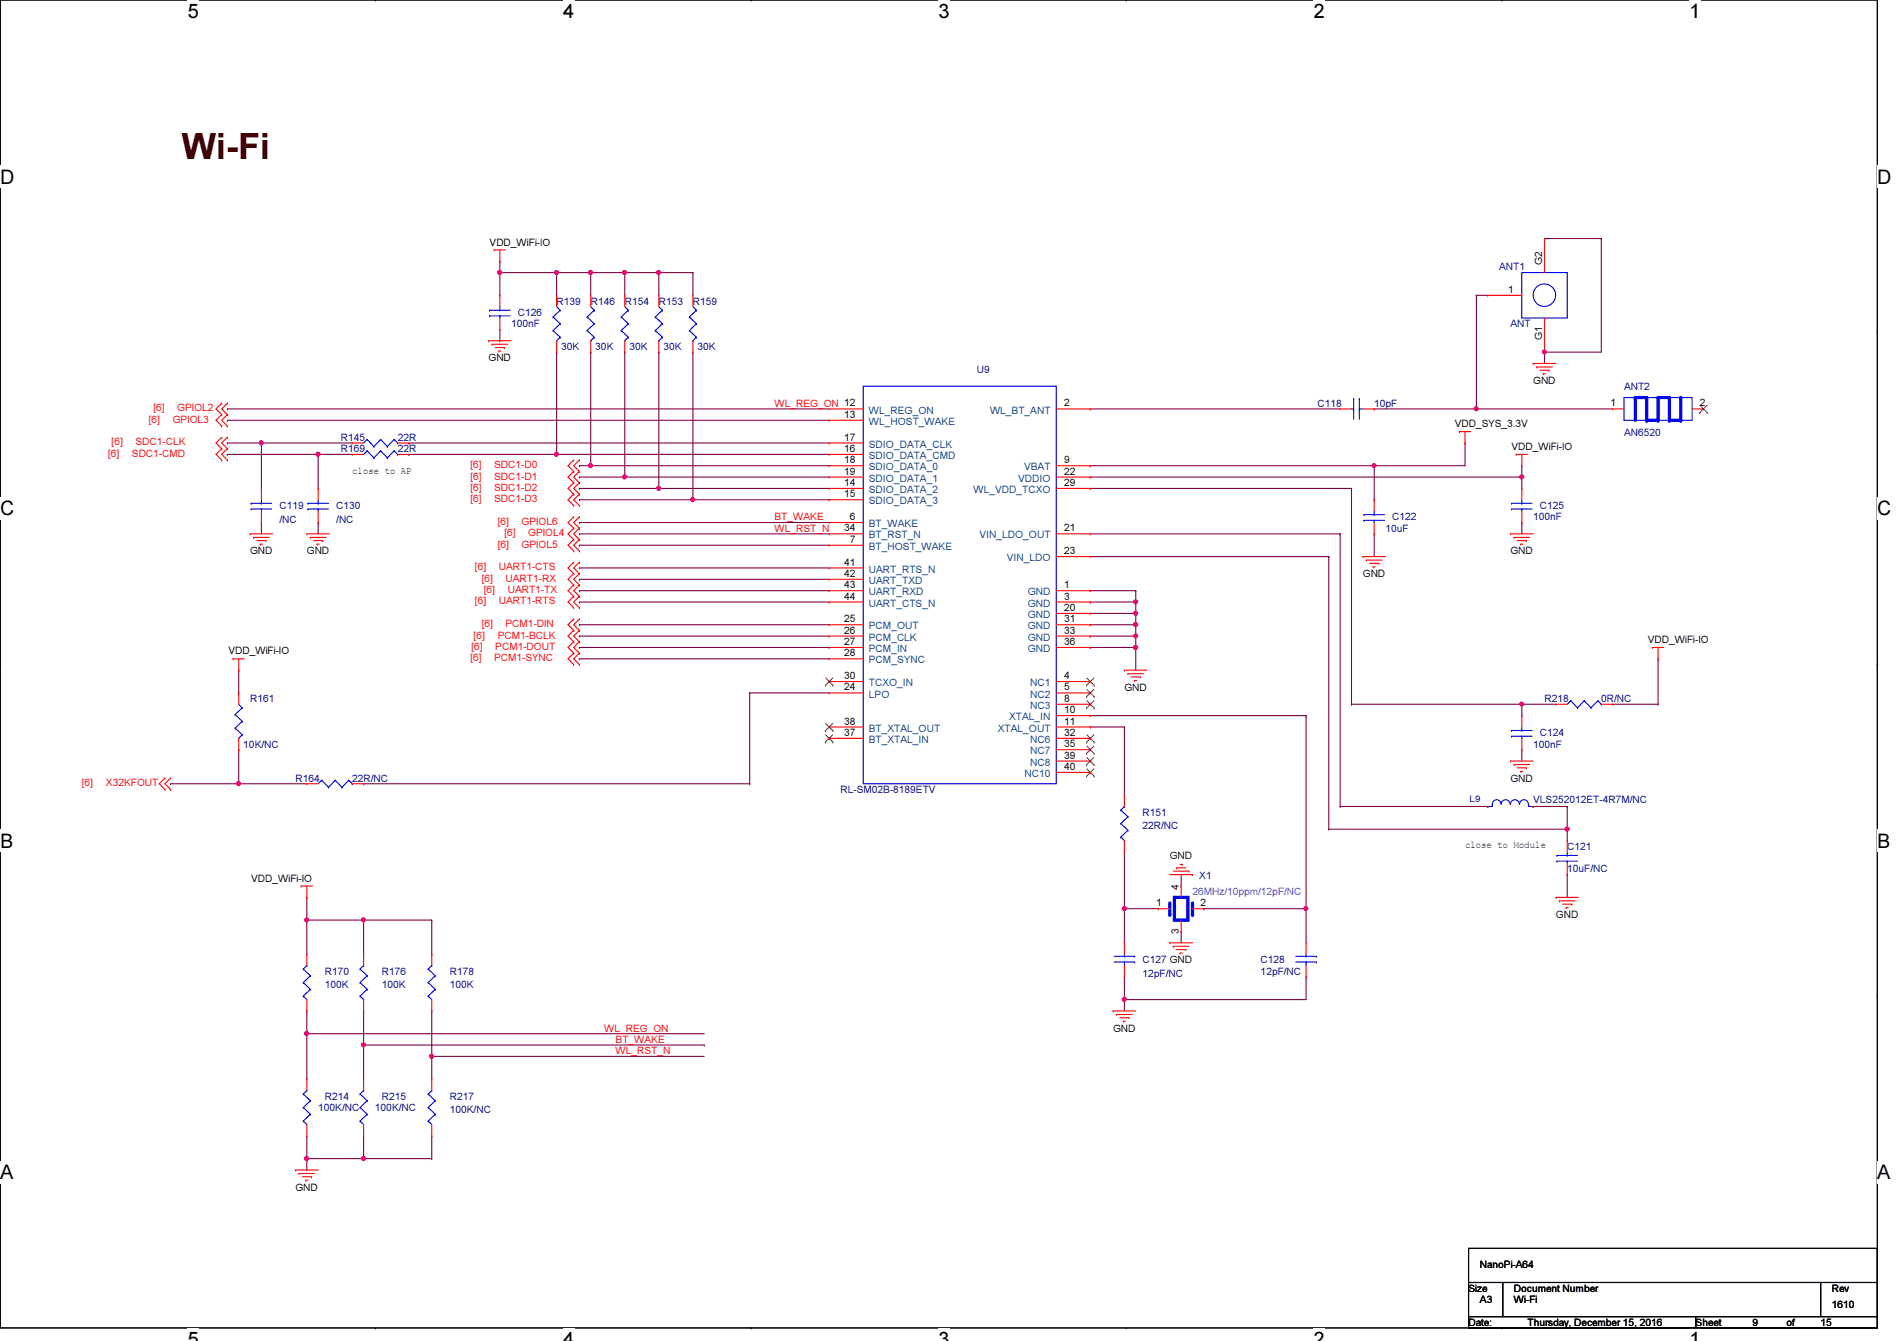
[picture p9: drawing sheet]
<svg xmlns="http://www.w3.org/2000/svg" width="297mm" height="210mm" viewBox="0 0 297 210" stroke-linecap="round" stroke-linejoin="round" font-family="sans-serif">
<path d="M0 0h294v207.9h-294z" fill="none" stroke="#000" stroke-width=".17"/>
<g fill="#fff">
<path d="M29.4 0h1.8v3.5h-1.8z"/>
<path d="M29.4 207.9h1.8v2h-1.8z"/>
</g>
<path d="M58.8 0h.1M58.8 207.9h.1" fill="none" stroke="#000" stroke-width=".17"/>
<g fill="#fff">
<path d="M88.2 0h1.7v3.5h-1.7z"/>
<path d="M88.2 207.9h1.7v2h-1.7z"/>
</g>
<path d="M117.6 0h.1M117.6 207.9h.1" fill="none" stroke="#000" stroke-width=".17"/>
<g fill="#fff">
<path d="M147 0h1.7v3.5h-1.7z"/>
<path d="M147 207.9h1.7v2h-1.7z"/>
</g>
<path d="M176.4 0h.1M176.4 207.9h.1" fill="none" stroke="#000" stroke-width=".17"/>
<g fill="#fff">
<path d="M205.7 0h1.8v3.5h-1.8z"/>
<path d="M205.7 207.9h1.8v2h-1.8z"/>
</g>
<path d="M235.2 0h.1M235.2 207.9h.1" fill="none" stroke="#000" stroke-width=".17"/>
<g fill="#fff">
<path d="M264.5 0h1.8v3.5h-1.8z"/>
<path d="M264.5 207.9h1.8v2h-1.8z"/>
<path d="M0 26h2.3v3.4h-2.3z"/>
<path d="M294 26h2.2v3.4h-2.2z"/>
<path d="M0 77.9h2.3v3.5h-2.3z"/>
<path d="M294 77.9h2.2v3.5h-2.2z"/>
</g>
<path d="M0 51.9h.1M294 51.9h.1" fill="none" stroke="#000" stroke-width=".17"/>
<g fill="#fff">
<path d="M0 129.9h2.1v3.4h-2.1z"/>
<path d="M294 129.9h2v3.4h-2z"/>
</g>
<path d="M0 103.9h.1M294 103.9h.1" fill="none" stroke="#000" stroke-width=".17"/>
<path d="M0 103.9h.1M294 103.9h.1" fill="none" stroke="#000" stroke-width=".16"/>
<g fill="#fff">
<path d="M0 181.8h2.1v3.5h-2.1z"/>
<path d="M294 181.8h2v3.5h-2z"/>
</g>
<path d="M0 155.9h.1M294 155.9h.1" fill="none" stroke="#000" stroke-width=".17"/>
<path d="M35.6 69.3h.1M35.6 69.3h5.3" fill="none" stroke="#800040" stroke-width=".17"/>
<circle cx="40.9" cy="69.3" r=".32" fill="#f0f"/>
<circle cx="40.9" cy="69.3" r=".32" fill="none" stroke="#f0f" stroke-width=".17"/>
<path d="M35.6 71.1h.1M35.6 71.1h14.2M40.9 69.3h.1M40.9 69.3h14.3" fill="none" stroke="#800040" stroke-width=".17"/>
<circle cx="49.8" cy="71.1" r=".32" fill="#f0f"/>
<circle cx="49.8" cy="71.1" r=".32" fill="none" stroke="#f0f" stroke-width=".17"/>
<path d="M231.2 46.2h.1M231.2 46.2v17.8M49.8 71.1h.1M49.8 71.1h5.4M170.7 64h.1M170.7 64h39.1M231.2 64h.1M231.2 64h21.3" fill="none" stroke="#800040" stroke-width=".17"/>
<circle cx="231.2" cy="64" r=".32" fill="#f0f"/>
<circle cx="231.2" cy="64" r=".32" fill="none" stroke="#f0f" stroke-width=".17"/>
<path d="M231.2 46.2h.1M231.2 46.2h1.8M241.8 55.1h.1M241.8 55.1v1.8" fill="none" stroke="#800040" stroke-width=".17"/>
<circle cx="241.8" cy="55.1" r=".32" fill="#f0f"/>
<circle cx="241.8" cy="55.1" r=".32" fill="none" stroke="#f0f" stroke-width=".17"/>
<g fill="none" stroke="#800040" stroke-width=".17">
<path d="M241.8 37.3h.1M241.8 37.3h8.9M250.7 37.3h.1M250.7 37.3v17.8h-8.9M97.8 42.7h.1M97.8 42.7h5.4M241.8 55.1h.1M90.7 76.5h.1M90.7 76.5h12.5M177.8 99.6h.1M177.8 99.6v1.7M170.7 113.8h.1"/>
<path d="M170.7 112h.1M170.7 113.8h5.4M170.7 112h33.8M176.1 113.8h.1M176.1 113.8v10.7M176.1 142.2h.1M176.1 142.2v5.4M204.5 142.2h.1M204.5 142.2v5.4"/>
</g>
<circle cx="103.1" cy="42.6" r=".32" fill="#f0f"/>
<circle cx="103.1" cy="42.6" r=".32" fill="none" stroke="#f0f" stroke-width=".17"/>
<circle cx="97.8" cy="42.6" r=".32" fill="#f0f"/>
<circle cx="97.8" cy="42.6" r=".32" fill="none" stroke="#f0f" stroke-width=".17"/>
<g fill="none" stroke="#800040" stroke-width=".17">
<path d="M35.6 65.8h.1M35.6 65.8h94.2M90.7 81.8h.1M90.7 92.5h.1M90.7 90.7h.1M90.7 94.2h.1M90.7 88.9h.1M90.7 81.8h39.1M90.7 92.5h39.1M90.7 90.7h39.1M90.7 94.2h39.1M90.7 88.9h39.1"/>
<path d="M176.1 142.2h.1M176.1 152.9h.1M176.1 156.5h.1M176.1 142.2h5.3M176.1 152.9v5.3M185 145.8h.1M185 145.8v1.8M204.5 152.9h.1M204.5 152.9v3.6h-28.4"/>
</g>
<circle cx="176" cy="156.4" r=".32" fill="#f0f"/>
<circle cx="176" cy="156.4" r=".32" fill="none" stroke="#f0f" stroke-width=".17"/>
<path d="M215.2 72.9h.1M215.2 72.9h14.2M177.8 94.2h.1M177.8 94.2v1.8M215.2 83.6h.1M215.2 83.6v3.5M238.3 81.8h.1M238.3 81.8v1.8" fill="none" stroke="#800040" stroke-width=".17"/>
<circle cx="177.8" cy="96" r=".32" fill="#f0f"/>
<circle cx="177.8" cy="96" r=".32" fill="none" stroke="#f0f" stroke-width=".17"/>
<circle cx="177.8" cy="94.2" r=".32" fill="#f0f"/>
<circle cx="177.8" cy="94.2" r=".32" fill="none" stroke="#f0f" stroke-width=".17"/>
<path d="M170.7 94.2h.1M170.7 92.5h.1M170.7 92.5h7.1M177.8 92.5h.1M177.8 92.5v1.7h-7.1M170.7 101.3h.1M170.7 101.3h7.1M177.8 101.3h.1M177.8 101.3v3.6" fill="none" stroke="#800040" stroke-width=".17"/>
<circle cx="177.8" cy="101.3" r=".32" fill="#f0f"/>
<circle cx="177.8" cy="101.3" r=".32" fill="none" stroke="#f0f" stroke-width=".17"/>
<path d="M170.7 99.6h.1M177.8 97.8h.1M177.8 97.8v1.8h-7.1" fill="none" stroke="#800040" stroke-width=".17"/>
<circle cx="177.8" cy="99.5" r=".32" fill="#f0f"/>
<circle cx="177.8" cy="99.5" r=".32" fill="none" stroke="#f0f" stroke-width=".17"/>
<circle cx="177.8" cy="97.8" r=".32" fill="#f0f"/>
<circle cx="177.8" cy="97.8" r=".32" fill="none" stroke="#f0f" stroke-width=".17"/>
<g fill="none" stroke="#800040" stroke-width=".17">
<path d="M40.9 69.3h.1M40.9 69.3v7.2M64 69.3h.1M64 71.1h.1M64 71.1h65.8M64 69.3h65.8M87.2 71.1h.1M92.5 72.9h.1M92.5 72.9h37.3M97.8 74.7h.1M97.8 74.7h32M103.2 76.5h.1"/>
<path d="M103.2 76.5h26.6M108.5 78.2h.1M108.5 78.2h21.3M40.9 81.8h.1M40.9 81.8v1.8M170.7 97.8h.1M170.7 96h.1M170.7 96h7.1M177.8 96h.1M177.8 96v1.8h-7.1"/>
</g>
<circle cx="87.1" cy="71.1" r=".32" fill="#f0f"/>
<circle cx="87.1" cy="71.1" r=".32" fill="none" stroke="#f0f" stroke-width=".17"/>
<path d="M87.2 55.1h.1M87.2 55.1v16M108.5 55.1h.1M108.5 55.1v23.1" fill="none" stroke="#800040" stroke-width=".17"/>
<circle cx="108.5" cy="78.2" r=".32" fill="#f0f"/>
<circle cx="108.5" cy="78.2" r=".32" fill="none" stroke="#f0f" stroke-width=".17"/>
<path d="M103.2 55.1h.1M103.2 55.1v21.4" fill="none" stroke="#800040" stroke-width=".17"/>
<circle cx="103.1" cy="76.4" r=".32" fill="#f0f"/>
<circle cx="103.1" cy="76.4" r=".32" fill="none" stroke="#f0f" stroke-width=".17"/>
<path d="M97.8 55.1h.1M97.8 55.1v19.6h-7.1M90.7 74.7h.1" fill="none" stroke="#800040" stroke-width=".17"/>
<circle cx="97.8" cy="74.6" r=".32" fill="#f0f"/>
<circle cx="97.8" cy="74.6" r=".32" fill="none" stroke="#f0f" stroke-width=".17"/>
<path d="M92.5 55.1h.1M92.5 55.1v17.8h-1.8M90.7 72.9h.1" fill="none" stroke="#800040" stroke-width=".17"/>
<circle cx="92.5" cy="72.9" r=".32" fill="#f0f"/>
<circle cx="92.5" cy="72.9" r=".32" fill="none" stroke="#f0f" stroke-width=".17"/>
<path d="M87.2 42.7h.1M87.2 42.7v3.5M97.8 42.7h.1M97.8 42.7v3.5M103.2 42.7h.1M103.2 42.7h5.3M103.2 42.7v3.5" fill="none" stroke="#800040" stroke-width=".17"/>
<circle cx="87.1" cy="42.6" r=".32" fill="#f0f"/>
<circle cx="87.1" cy="42.6" r=".32" fill="none" stroke="#f0f" stroke-width=".17"/>
<path d="M92.5 42.7h.1M92.5 42.7h5.3M108.5 42.7h.1M108.5 42.7v3.5M90.7 78.2h.1M90.7 78.2h17.8" fill="none" stroke="#800040" stroke-width=".17"/>
<circle cx="92.5" cy="42.6" r=".32" fill="#f0f"/>
<circle cx="92.5" cy="42.6" r=".32" fill="none" stroke="#f0f" stroke-width=".17"/>
<path d="M92.5 42.7h.1M92.5 42.7v3.5M49.8 71.1h.1M49.8 71.1v5.4M215.2 64h.1M215.2 64h16M49.8 81.8h.1M49.8 81.8v1.8M204.5 112h.1M204.5 112v30.2M56.9 122.7h.1M56.9 122.7h60.5" fill="none" stroke="#800040" stroke-width=".17"/>
<circle cx="204.5" cy="142.2" r=".32" fill="#f0f"/>
<circle cx="204.5" cy="142.2" r=".32" fill="none" stroke="#f0f" stroke-width=".17"/>
<path d="M176.1 133.3h.1M176.1 133.3v8.9" fill="none" stroke="#800040" stroke-width=".17"/>
<circle cx="176" cy="142.2" r=".32" fill="#f0f"/>
<circle cx="176" cy="142.2" r=".32" fill="none" stroke="#f0f" stroke-width=".17"/>
<path d="M170.7 74.7h.1M170.7 74.7h67.6M229.4 69.3h.1M229.4 69.3v3.6M238.3 74.7h.1M238.3 74.7v1.8M185 138.7h.1M185 136.9v1.8" fill="none" stroke="#800040" stroke-width=".17"/>
<circle cx="238.3" cy="74.6" r=".32" fill="#f0f"/>
<circle cx="238.3" cy="74.6" r=".32" fill="none" stroke="#f0f" stroke-width=".17"/>
<path d="M35.6 64h.1M35.6 64h94.2M238.3 72.9h.1M238.3 72.9v1.8M48 144h.1M48 144v5.4" fill="none" stroke="#800040" stroke-width=".17"/>
<circle cx="48" cy="144" r=".32" fill="#f0f"/>
<circle cx="48" cy="144" r=".32" fill="none" stroke="#f0f" stroke-width=".17"/>
<g fill="none" stroke="#800040" stroke-width=".17">
<path d="M90.7 83.6h.1M90.7 97.8h.1M90.7 99.6h.1M90.7 83.6h39.1M90.7 97.8h39.1M90.7 99.6h39.1M37.4 104.9h.1M37.4 104.9v3.6M90.7 101.3h.1M90.7 103.1h.1M90.7 101.3h39.1M90.7 103.1h39.1"/>
<path d="M26.7 122.7h.1M26.7 122.7h10.7"/>
</g>
<circle cx="37.4" cy="122.7" r=".32" fill="#f0f"/>
<circle cx="37.4" cy="122.7" r=".32" fill="none" stroke="#f0f" stroke-width=".17"/>
<path d="M78.3 42.7h.1M78.3 53.3h.1M78.3 42.7v3.5M78.3 51.6v1.7M78.3 42.7h8.9M87.2 42.7h.1M117.4 108.5h.1M117.4 108.5v14.2M117.4 108.5h12.4M37.4 122.7h.1M37.4 122.7h10.6M117.4 122.7h.1" fill="none" stroke="#800040" stroke-width=".17"/>
<circle cx="78.2" cy="42.6" r=".32" fill="#f0f"/>
<circle cx="78.2" cy="42.6" r=".32" fill="none" stroke="#f0f" stroke-width=".17"/>
<path d="M78.3 40.9h.1M78.3 40.9v1.8M87.2 42.7h5.3M92.5 42.7h.1M90.7 85.3h.1M90.7 85.3h39.1M37.4 117.3h.1M37.4 117.3v5.4M48 144h8.9M56.9 144h.1" fill="none" stroke="#800040" stroke-width=".17"/>
<circle cx="56.9" cy="144" r=".32" fill="#f0f"/>
<circle cx="56.9" cy="144" r=".32" fill="none" stroke="#f0f" stroke-width=".17"/>
<path d="M48 140.5h.1M48 140.5v3.5M56.9 144h.1M56.9 144v5.4M56.9 144h10.7M67.6 149.4h.1M67.6 144h.1M67.6 144v5.4M48 177.8v3.6M48 181.4h.1" fill="none" stroke="#800040" stroke-width=".17"/>
<circle cx="48" cy="181.3" r=".32" fill="#f0f"/>
<circle cx="48" cy="181.3" r=".32" fill="none" stroke="#f0f" stroke-width=".17"/>
<path d="M48 161.8h.1M48 161.8v7.1M56.9 163.6h.1M56.9 163.6v5.3" fill="none" stroke="#800040" stroke-width=".17"/>
<circle cx="56.9" cy="163.5" r=".32" fill="#f0f"/>
<circle cx="56.9" cy="163.5" r=".32" fill="none" stroke="#f0f" stroke-width=".17"/>
<path d="M48 181.4h8.9M56.9 181.4h.1" fill="none" stroke="#800040" stroke-width=".17"/>
<circle cx="56.9" cy="181.3" r=".32" fill="#f0f"/>
<circle cx="56.9" cy="181.3" r=".32" fill="none" stroke="#f0f" stroke-width=".17"/>
<path d="M48 161.8h.1M48 161.8h62.3M56.9 177.8h.1M56.9 177.8v3.6h10.7M67.6 177.8h.1M67.6 165.4h.1M67.6 165.4v3.5M67.6 177.8v3.6M48 183.1h.1M48 181.4v1.7M67.6 181.4h.1" fill="none" stroke="#800040" stroke-width=".17"/>
<circle cx="48" cy="161.8" r=".32" fill="#f0f"/>
<circle cx="48" cy="161.8" r=".32" fill="none" stroke="#f0f" stroke-width=".17"/>
<path d="M56.9 158.2h.1M56.9 158.2v5.4h53.4M67.6 165.4h.1M67.6 165.4h42.7M110.3 163.6h.1" fill="none" stroke="#800040" stroke-width=".17"/>
<circle cx="67.6" cy="165.3" r=".32" fill="#f0f"/>
<circle cx="67.6" cy="165.3" r=".32" fill="none" stroke="#f0f" stroke-width=".17"/>
<path d="M170.7 76.5h.1M170.7 76.5h40.9M211.6 76.5h.1M211.6 76.5v33.7M238.3 110.2h.1M238.3 110.2h5.3M48 158.2h.1M48 158.2v3.6M67.6 158.2h.1M67.6 158.2v7.2" fill="none" stroke="#800040" stroke-width=".17"/>
<circle cx="238.3" cy="110.2" r=".32" fill="#f0f"/>
<circle cx="238.3" cy="110.2" r=".32" fill="none" stroke="#f0f" stroke-width=".17"/>
<path d="M211.6 110.2h.1M211.6 110.2h26.7M238.3 117.3h.1M238.3 110.2h.1M238.3 110.2v1.8M238.3 117.3v1.8M252.5 110.2h7.1M259.6 110.2h.1M259.6 103.1h.1M259.6 103.1v7.1M208.1 129.8h.1M208.1 129.8h37.3" fill="none" stroke="#800040" stroke-width=".17"/>
<circle cx="245.4" cy="129.8" r=".32" fill="#f0f"/>
<circle cx="245.4" cy="129.8" r=".32" fill="none" stroke="#f0f" stroke-width=".17"/>
<g fill="none" stroke="#800040" stroke-width=".17">
<path d="M215.2 78.2h.1M215.2 72.9v5.3M170.7 83.6h39.1M170.7 87.1h37.4M208.1 87.1h.1M208.1 87.1v42.7M209.8 83.6h.1M209.8 83.6v42.6M209.8 126.2h.1M209.8 126.2h23.2M240.1 126.2h.1M240.1 126.2h5.3"/>
<path d="M245.4 136.9h.1M245.4 129.8h.1M245.4 126.2h.1M245.4 126.2v5.4M245.4 136.9v3.6"/>
</g>
<circle cx="215.2" cy="72.9" r=".32" fill="#f0f"/>
<circle cx="215.2" cy="72.9" r=".32" fill="none" stroke="#f0f" stroke-width=".17"/>
<path d="M170.7 72.9h.1M170.7 72.9h44.5M188.5 142.2h.1M188.5 142.2h16" fill="none" stroke="#800040" stroke-width=".17"/>
<g fill="none" stroke="#f00" stroke-width=".17">
<path d="M77.4 39.1h.1M77.4 39.1h1.8M78.3 39.1v1.8M76.5 53.3h.1M76.5 53.3h3.5M77 53.9h.1M77 53.9h2.5M77.6 54.4h1.4M78.1 54.9h.1M78.1 54.9h.3M78.3 40.9h.1M78.3 51.6h.1"/>
<path d="M78.3 46.2h.1M78.3 46.2v1.8M78.3 49.8v1.8M79 54.4h.1M87.2 46.2h.1M87.2 55.1h.1M87.2 46.2v1.8M87.2 53.3v1.8M240.1 56.9h.1M240.1 56.9h3.5M240.6 57.4h.1M240.6 57.4h2.5"/>
<path d="M241.1 58h1.5M241.7 58.5h.1M241.7 58.5h.3M242.6 58h.1M34.7 64.9h.1M34.7 63.1h.1M34.7 66.7h.1M34.7 70.2h.1M34.7 68.5h.1M34.7 72h.1M34.7 63.1l-.9 .9 .9 .9M34.7 64.9l-.9 .9 .9 .9"/>
<path d="M34.7 68.5l-.9 .8 .9 .9M34.7 70.2l-.9 .9 .9 .9M35.6 64.9h.1M35.6 63.1h.1M35.6 66.7h.1M35.6 70.2h.1M35.6 68.5h.1M35.6 72h.1M35.6 63.1l-.9 .9 .9 .9M35.6 64.9l-.9 .9 .9 .9M35.6 68.5l-.9 .8 .9 .9M35.6 70.2l-.9 .9 .9 .9"/>
<path d="M40.9 76.5h.1M40.9 76.5v1.7M89.8 73.8h.1M89.8 72h.1M89.8 75.6h.1M89.8 77.3h.1M89.8 79.1h.1M89.8 72l-.9 .9 .9 .9M89.8 73.8l-.9 .9 .9 .9M89.8 75.6l-.9 .9 .9 .8M89.8 77.3l-.9 .9 .9 .9M90.7 73.8h.1"/>
<path d="M90.7 72h.1M90.7 75.6h.1M90.7 77.3h.1M90.7 79.1h.1M90.7 72l-.9 .9 .9 .9M90.7 73.8l-.9 .9 .9 .9M90.7 75.6l-.9 .9 .9 .8M90.7 77.3l-.9 .9 .9 .9M228.5 67.6h.1M228.5 67.6h1.8M229.4 69.3h.1M229.4 67.6v1.7"/>
<path d="M237.4 71.1h.1M237.4 71.1h1.8M238.3 72.9h.1M238.3 71.1v1.8M39.2 83.6h.1M39.2 83.6h3.5M39.7 84.1h.1M39.7 84.1h2.5M40.2 84.6h1.5M40.8 85.2h.1M40.8 85.2h.3M40.9 81.8h.1"/>
<path d="M40.9 80v1.8M41.7 84.6h.1M48 83.6h.1M48 83.6h3.6M48.6 84.1h.1M48.6 84.1h2.5M49.1 84.6h1.4M49.7 85.2h.1M49.7 85.2h.3M50.5 84.6h.1M89.8 82.7h.1M89.8 80.9h.1"/>
<path d="M89.8 84.5h.1M89.8 93.3h.1M89.8 91.6h.1M89.8 89.8h.1M89.8 95.1h.1M89.8 88h.1M89.8 98.7h.1M89.8 96.9h.1M89.8 86.2h.1M89.8 80.9l-.9 .9 .9 .9M89.8 82.7l-.9 .9 .9 .9M89.8 91.6l-.9 .9 .9 .8"/>
<path d="M89.8 89.8l-.9 .9 .9 .9M89.8 93.3l-.9 .9 .9 .9M89.8 88l-.9 .9 .9 .9M89.8 98.7l-.9 .9 .9 .9M89.8 96.9l-.9 .9 .9 .9M89.8 84.5l-.9 .8 .9 .9M90.7 82.7h.1M90.7 80.9h.1M90.7 84.5h.1M90.7 93.3h.1M90.7 91.6h.1M90.7 89.8h.1"/>
<path d="M90.7 95.1h.1M90.7 88h.1M90.7 98.7h.1M90.7 96.9h.1M90.7 86.2h.1M90.7 80.9l-.9 .9 .9 .9M90.7 82.7l-.9 .9 .9 .9M90.7 91.6l-.9 .9 .9 .8M90.7 89.8l-.9 .9 .9 .9M90.7 93.3l-.9 .9 .9 .9M90.7 88l-.9 .9 .9 .9M90.7 98.7l-.9 .9 .9 .9"/>
<path d="M90.7 96.9l-.9 .9 .9 .9M90.7 84.5l-.9 .8 .9 .9M213.4 87.1h.1M213.4 87.1h3.6M213.9 87.7h.1M213.9 87.7h2.5M214.5 88.2h1.4M215 88.7h.1M215 88.7h.3M215.9 88.2h.1M236.5 83.6h.1M236.5 83.6h3.6"/>
<path d="M237.1 84.1h.1M237.1 84.1h2.4M237.6 84.6h1.4M238.1 85.2h.1M238.1 85.2h.4M239 84.6h.1M36.5 103.1h.1M36.5 103.1h1.8M37.4 104.9h.1M37.4 103.1v1.8M89.8 104h.1M89.8 102.2h.1"/>
<path d="M89.8 100.5h.1M89.8 102.2l-.9 .9 .9 .9M89.8 100.5l-.9 .8 .9 .9M90.7 104h.1M90.7 102.2h.1M90.7 100.5h.1M90.7 102.2l-.9 .9 .9 .9M90.7 100.5l-.9 .8 .9 .9M176.1 104.9h.1M176.1 104.9h3.5M176.6 105.5h.1M176.6 105.5h2.5"/>
<path d="M177.1 106h1.5M177.7 106.5h.1M177.7 106.5h.3M178.6 106h.1M236.5 119.1h.1M236.5 119.1h3.6M237.1 119.7h.1M237.1 119.7h2.4M243.6 110.2h.1M243.6 110.2h1.8M250.7 110.2h1.8M252.5 110.2h.1"/>
<path d="M258.7 101.3h.1M258.7 101.3h1.8M259.6 103.1h.1M259.6 101.3v1.8M25.8 123.6h.1M25.8 121.8h.1M25.8 121.8l-.9 .9 .9 .9M26.7 123.6h.1M26.7 121.8h.1M26.7 121.8l-.9 .9 .9 .9M47.2 138.7h.1M47.2 138.7h1.7"/>
<path d="M48 122.7h.1M48 138.7v1.8M48 122.7h1.8M55.2 122.7h1.7M56.9 122.7h.1M183.2 136.9h3.5M183.7 136.4h2.5M184.2 135.8h.1M184.2 135.8h1.5M184.8 135.3h.3M185.1 135.3h.1M186.2 136.4h.1"/>
<path d="M186.7 136.9h.1M233 126.2h.1M237.6 120.2h1.4M238.1 120.7h.1M238.1 120.7h.4M239 120.2h.1M240.1 126.2h.1M48 140.5h.1M67.6 158.2h.1M67.6 149.4h.1M67.6 149.4v1.7M67.6 156.5v1.7"/>
<path d="M174.3 158.2h.1M174.3 158.2h3.5M174.8 158.8h.1M174.8 158.8h2.5M175.3 159.3h1.5M175.9 159.9h.1M175.9 159.9h.3M176.8 159.3h.1M183.2 147.6h.1M183.2 147.6h3.5M183.7 148.1h.1M183.7 148.1h2.5"/>
<path d="M184.2 148.6h1.5M184.8 149.2h.1M184.8 149.2h.3M185.7 148.6h.1M243.6 140.5h.1M243.6 140.5h3.6M244.2 141h.1M244.2 141h2.4M244.7 141.5h1.4M245.2 142.1h.1M245.2 142.1h.4M246.1 141.5h.1"/>
<path d="M46.3 183.1h.1M46.3 183.1h3.5M46.8 183.7h.1M46.8 183.7h2.5M47.3 184.2h1.5M47.9 184.7h.1M47.9 184.7h.3M48.8 184.2h.1"/>
</g>
<path d="M230 195.4h.1M230 195.4v5.3M230 195.4h64M294 195.4h.1M294 195.4v5.3M230 200.7h5.3v5.4h-5.3zM230 206.1h35.5v1.8h-35.5zM235.3 200.7h49.8v5.4h-49.8zM265.5 206.1h28.5v1.8h-28.5zM285.1 200.7h8.9v5.4h-8.9zM294 200.7h.1" fill="none" stroke="#000" stroke-width=".17"/>
<g fill="none" stroke="#00f" stroke-width=".17">
<path d="M76.7 48.6h.1M76.7 49.4h.1M76.7 48.6h3.2M76.7 49.4h3.2M78.3 49.4h.1M78.3 48.6h.1M78.3 48v.6M78.3 49.4v.4M86.6 49.6h.1M86.6 51.7h.1M86.6 49.6l1.1 1.1M86.6 51.7l1.1 1.1"/>
<path d="M87.2 53.3h.1M87.2 48l.5 .6M87.7 48.6h.1M87.7 50.7h.1M87.7 52.8h.1M87.7 48.6l-1.1 1M87.7 50.7l-1.1 1M87.7 52.8l-.5 .5M39.3 78.8h.1M39.3 79.7h.1M39.3 78.8h3.2M39.3 79.7h3.2"/>
<path d="M40.9 79.7h.1M40.9 78.8h.1M40.9 78.2v.6M40.9 79.7v.3M246 109.7h.1M246 109.7l-.6 .5M246 109.7l1 1.1M247 110.8h.1M248.1 109.7h.1M248.1 109.7l-1.1 1.1M248.1 109.7l1 1.1M249.1 110.8h.1"/>
<path d="M250.2 109.7h.1M250.2 109.7l-1.1 1.1M250.2 109.7l.5 .5M250.7 110.2h.1M50.4 122.1h.1M50.4 122.1l-.6 .6M50.4 122.1l1 1.1M51.4 123.2h.1M52.5 122.1h.1M52.5 122.1l-1.1 1.1M52.5 122.1l1 1.1M53.5 123.2h.1"/>
<path d="M54.6 122.1h.1M54.6 122.1l-1.1 1.1M54.6 122.1l.6 .6M55.2 122.7h.1M233 126.2h.1M233.7 125.9h.1M233.7 125.9v.3h-.7M235 125.9a.68 .68 0 0 0-.7-.7 .68 .68 0 0 0-.6 .7M236.4 125.9a.68 .68 0 0 0-.7-.7 .68 .68 0 0 0-.6 .7M237.9 125.9a.68 .68 0 0 0-.7-.7 .68 .68 0 0 0-.7 .7M239.3 125.9a.68 .68 0 0 0-.7-.7 .68 .68 0 0 0-.6 .7M239.3 125.9h.1"/>
<path d="M239.3 125.9v.3h.8M240.1 126.2h.1M67.1 155.9h.1M67.1 153.8h.1M67.1 151.7h.1M67.1 155.9l.5 .6M67.1 153.8l1.1 1.1M67.1 151.7l1.1 1M67.6 151.1h.1M67.6 151.1l-.5 .6M68.2 154.9h.1M68.2 152.7h.1"/>
<path d="M68.2 154.9l-1.1 1M68.2 152.7l-1.1 1.1"/>
</g>
<path d="M183.2 141.4v1.7" fill="none" stroke="#00f" stroke-width=".51"/>
<circle cx="183.2" cy="143.1" r=".25" fill="#00f"/>
<path d="M186.7 141.4v1.7" fill="none" stroke="#00f" stroke-width=".51"/>
<circle cx="186.7" cy="143.1" r=".25" fill="#00f"/>
<path d="M256.1 62.2v3.6M183.9 140.5h2.1v3.5h-2.1z" fill="none" stroke="#00f" stroke-width=".51"/>
<g fill="none" stroke="#f00" stroke-width=".17">
<path d="M241.8 37.3h.1M241.8 37.3v5.4M92.5 46.2h.1M92.5 55.1h.1M92.5 46.2v1.8M92.5 53.3v1.8M97.8 46.2h.1M97.8 55.1h.1M97.8 46.2v1.8M97.8 53.3v1.8M103.2 46.2h.1M103.2 55.1h.1"/>
<path d="M103.2 46.2v1.8M103.2 53.3v1.8M108.5 46.2h.1M108.5 55.1h.1M108.5 46.2v1.8M108.5 53.3v1.8M233 46.2h.1M233 46.2h5.3M241.8 55.1h.1M241.8 49.8v5.3M55.2 69.3h.1M55.2 71.1h.1"/>
<path d="M55.2 71.1h1.7M55.2 69.3h1.7M62.3 71.1h1.7M62.3 69.3h1.7M64 69.3h.1M64 71.1h.1M129.8 64h.1M129.8 65.8h.1M129.8 76.5h.1M129.8 78.2h.1M129.8 71.1h.1M129.8 69.3h.1"/>
<path d="M129.8 72.9h.1M129.8 74.7h.1M129.8 64h5.4M129.8 72.9h5.4M129.8 65.8h5.4M129.8 76.5h5.4M129.8 78.2h5.4M129.8 71.1h5.4M129.8 69.3h5.4M129.8 74.7h5.4M165.4 64h5.3M165.4 72.9h5.3"/>
<path d="M165.4 76.5h5.3M165.4 74.7h5.3M170.7 64h.1M170.7 72.9h.1M170.7 74.7h.1M170.7 76.5h.1M209.8 64h.1M209.8 64h1.8M213.4 64h1.8M215.2 64h.1M238.3 76.5h.1M238.3 76.5v1.7"/>
<path d="M129.8 81.8h.1M129.8 85.3h.1M129.8 97.8h.1M129.8 99.6h.1M129.8 83.6h.1M129.8 88.9h.1M129.8 90.7h.1M129.8 92.5h.1M129.8 94.2h.1M129.8 92.5h5.4M129.8 94.2h5.4M129.8 81.8h5.4"/>
<path d="M129.8 85.3h5.4M129.8 83.6h5.4M129.8 97.8h5.4M129.8 99.6h5.4M129.8 88.9h5.4M129.8 90.7h5.4M165.4 92.5h5.3M165.4 94.2h5.3M165.4 96h5.3M165.4 83.6h5.3M165.4 87.1h5.3M165.4 97.8h5.3"/>
<path d="M165.4 99.6h5.3M170.7 92.5h.1M170.7 94.2h.1M170.7 96h.1M170.7 83.6h.1M170.7 87.1h.1M170.7 97.8h.1M170.7 99.6h.1M238.3 81.8h.1M238.3 80v1.8M37.4 108.5h.1M37.4 117.3h.1"/>
<path d="M37.4 108.5v1.7M37.4 115.6v1.7M129.8 108.5h.1M129.8 101.3h.1M129.8 103.1h.1M129.8 106.7h.1M129.8 115.6h.1M129.8 113.8h.1M129.8 106.7h5.4M129.8 108.5h5.4M129.8 113.8h5.4M129.8 101.3h5.4"/>
<path d="M129.8 103.1h5.4M129.8 115.6h5.4M165.4 106.7h5.3M165.4 108.5h5.3M165.4 110.2h5.3M165.4 112h5.3M165.4 113.8h5.3M165.4 101.3h5.3M165.4 115.6h5.3M165.4 117.3h5.3M165.4 119.1h5.3M170.7 106.7h.1"/>
<path d="M170.7 108.5h.1M170.7 110.2h.1M170.7 112h.1M170.7 113.8h.1M170.7 115.6h.1M170.7 117.3h.1M170.7 101.3h.1M170.7 119.1h.1M238.3 117.3h.1M238.3 112h.1M238.3 112v1.8M238.3 115.6v1.7"/>
<path d="M165.4 120.9h5.3M170.7 120.9h.1M176.1 133.3h.1M176.1 124.5h.1M176.1 124.5v1.7M176.1 131.6v1.7M185 138.7h.1M185 138.7v1.8M245.4 136.9h.1M245.4 131.6h.1M245.4 131.6v1.7M245.4 135.1v1.8"/>
<path d="M48 158.2h.1M48 149.4h.1M48 149.4v1.7M48 156.5v1.7M56.9 158.2h.1M56.9 149.4h.1M56.9 149.4v1.7M56.9 156.5v1.7M176.1 147.6h.1M176.1 152.9h.1M176.1 147.6v1.8M176.1 151.1v1.8"/>
<path d="M181.4 142.2h.1M181.4 142.2h1.8M185 145.8h.1M185 144v1.8M186.7 142.2h1.8M188.5 142.2h.1M204.5 147.6h.1M204.5 152.9h.1M204.5 147.6v1.8M204.5 151.1v1.8M48 177.8h.1M48 168.9h.1"/>
<path d="M48 168.9v1.8M48 176v1.8M56.9 177.8h.1M56.9 168.9h.1M56.9 168.9v1.8M56.9 176v1.8M67.6 177.8h.1M67.6 168.9h.1M67.6 168.9v1.8M67.6 176v1.8"/>
</g>
<g fill="none" stroke="#00f" stroke-width=".17">
<path d="M91.9 49.6h.1M91.9 51.7h.1M91.9 49.6l1.1 1.1M91.9 51.7l1.1 1.1M92.5 53.3h.1M92.5 48l.5 .6M93 48.6h.1M93 50.7h.1M93 52.8h.1M93 48.6l-1.1 1M93 50.7l-1.1 1M93 52.8l-.5 .5"/>
<path d="M97.3 49.6h.1M97.3 51.7h.1M97.3 49.6l1.1 1.1M97.3 51.7l1.1 1.1M97.8 53.3h.1M97.8 48l.6 .6M98.4 48.6h.1M98.4 50.7h.1M98.4 52.8h.1M98.4 48.6l-1.1 1M98.4 50.7l-1.1 1M98.4 52.8l-.6 .5"/>
<path d="M102.6 49.6h.1M102.6 51.7h.1M102.6 49.6l1.1 1.1M102.6 51.7l1.1 1.1M103.2 53.3h.1M103.2 48l.5 .6M103.7 48.6h.1M103.7 50.7h.1M103.7 52.8h.1M103.7 48.6l-1.1 1M103.7 50.7l-1.1 1M103.7 52.8l-.5 .5"/>
<path d="M107.9 49.6h.1M107.9 51.7h.1M107.9 49.6l1.1 1.1M107.9 51.7l1.1 1.1M108.5 53.3h.1M108.5 48l.5 .6M109 48.6h.1M109 50.7h.1M109 52.8h.1M109 48.6l-1.1 1M109 50.7l-1.1 1M109 52.8l-.5 .5"/>
<path d="M238.3 42.7h7.1v7.1h-7.1zM57.5 68.8h.1M57.5 70.6h.1M57.5 68.8l-.6 .5M57.5 68.8l1 1.1M57.5 70.6l-.6 .5M57.5 70.6l1 1.1M58.5 69.9h.1M58.5 71.7h.1M59.6 68.8h.1M59.6 70.6h.1M59.6 68.8l-1.1 1.1"/>
<path d="M59.6 68.8l1.1 1.1M59.6 70.6l-1.1 1.1M59.6 70.6l1.1 1.1M60.7 69.9h.1M60.7 71.7h.1M61.7 68.8h.1M61.7 70.6h.1M61.7 68.8l-1 1.1M61.7 68.8l.6 .5M61.7 70.6l-1 1.1M61.7 70.6l.6 .5M62.3 69.3h.1"/>
<path d="M62.3 71.1h.1M135.2 60.5h30.2v62.2h-30.2zM211.6 64h.4M212 64h.1M212 62.4h.1M212 62.4v3.2M212.8 62.4h.1M212.8 64h.1M212.8 64h.6M212.8 62.4v3.2M236.7 78.8h.1M236.7 79.7h.1"/>
<path d="M236.7 78.8h3.2M236.7 79.7h3.2M238.3 79.7h.1M238.3 78.8h.1M238.3 78.2v.6M238.3 79.7v.3M36.8 111.8h.1M36.8 114h.1M36.8 111.8l1.1 1.1M36.8 114l1.1 1M37.4 115.6h.1M37.4 110.2l.5 .6"/>
<path d="M37.9 110.8h.1M37.9 112.9h.1M37.9 115h.1M37.9 110.8l-1.1 1M37.9 112.9l-1.1 1.1M37.9 115l-.5 .6M236.7 114.3h.1M236.7 115.2h.1M236.7 114.3h3.2M236.7 115.2h3.2M238.3 115.2h.1M238.3 114.3h.1"/>
<path d="M238.3 113.8v.5M238.3 115.2v.4M175.5 131h.1M175.5 128.9h.1M175.5 126.8h.1M175.5 131l.6 .6M175.5 128.9l1.1 1.1M175.5 126.8l1.1 1M176.1 126.2h.1M176.1 126.2l-.6 .6M176.6 130h.1M176.6 127.8h.1"/>
<path d="M176.6 130l-1.1 1M176.6 127.8l-1.1 1.1M243.8 133.9h.1M243.8 134.8h.1M243.8 133.9h3.2M243.8 134.8h3.2M245.4 134.8h.1M245.4 133.9h.1M245.4 133.3v.6M245.4 134.8v.3M47.5 155.9h.1M47.5 153.8h.1"/>
<path d="M47.5 151.7h.1M47.5 155.9l.5 .6M47.5 153.8l1.1 1.1M47.5 151.7l1.1 1M48 151.1h.1M48 151.1l-.5 .6M48.6 154.9h.1M48.6 152.7h.1M48.6 154.9l-1.1 1M48.6 152.7l-1.1 1.1M56.4 155.9h.1M56.4 153.8h.1"/>
<path d="M56.4 151.7h.1M56.4 155.9l.5 .6M56.4 153.8l1.1 1.1M56.4 151.7l1.1 1M56.9 151.1h.1M56.9 151.1l-.5 .6M57.5 154.9h.1M57.5 152.7h.1M57.5 154.9l-1.1 1M57.5 152.7l-1.1 1.1M174.5 150.6h3.2M174.5 149.7h3.2"/>
<path d="M176.1 149.7h.1M176.1 150.6h.1M176.1 149.4v.3M176.1 150.6v.5M177.7 150.6h.1M177.7 149.7h.1M202.9 150.6h3.2M202.9 149.7h3.2M204.5 149.7h.1M204.5 150.6h.1M204.5 149.4v.3M204.5 150.6v.5"/>
<path d="M206.1 150.6h.1M206.1 149.7h.1M47.5 175.5h.1M47.5 173.4h.1M47.5 171.2h.1M47.5 175.5l.5 .5M47.5 173.4l1.1 1M47.5 171.2l1.1 1.1M48 170.7h.1M48 170.7l-.5 .5M48.6 174.4h.1M48.6 172.3h.1"/>
<path d="M48.6 174.4l-1.1 1.1M48.6 172.3l-1.1 1.1M56.4 175.5h.1M56.4 173.4h.1M56.4 171.2h.1M56.4 175.5l.5 .5M56.4 173.4l1.1 1M56.4 171.2l1.1 1.1M56.9 170.7h.1M56.9 170.7l-.5 .5M57.5 174.4h.1M57.5 172.3h.1"/>
<path d="M57.5 174.4l-1.1 1.1M57.5 172.3l-1.1 1.1M67.1 175.5h.1M67.1 173.4h.1M67.1 171.2h.1M67.1 175.5l.5 .5M67.1 173.4l1.1 1M67.1 171.2l1.1 1.1M67.6 170.7h.1M67.6 170.7l-.5 .5M68.2 174.4h.1M68.2 172.3h.1"/>
<path d="M68.2 174.4l-1.1 1.1M68.2 172.3l-1.1 1.1"/>
<circle cx="241.8" cy="46.2" r="1.76"/>
</g>
<g fill="none" stroke="#804000" stroke-width=".16">
<path d="M129.2 107.3h.1M129.2 116.2h.1M129.2 114.4h.1M129.3 106.1l1.1 1.2M129.3 115l1.1 1.2M129.3 113.2l1.1 1.2M130.4 106.1l-1.2 1.2M130.4 115l-1.2 1.2M130.4 113.2l-1.2 1.2M130.4 107.3h.1M130.4 116.2h.1M130.4 114.4h.1"/>
<path d="M170.1 107.3h.1M170.1 109.1h.1M170.1 110.8h.1M170.1 116.2h.1M170.1 117.9h.1M170.1 119.7h.1M170.2 106.1l1.1 1.2M170.2 107.9l1.1 1.2M170.2 109.7l1.1 1.1M170.2 115l1.1 1.2M170.2 116.8l1.1 1.1M170.2 118.6l1.1 1.1"/>
<path d="M171.3 106.1l-1.2 1.2M171.3 107.9l-1.2 1.2M171.3 109.7l-1.2 1.1M171.3 115l-1.2 1.2M171.3 116.8l-1.2 1.1M171.3 118.6l-1.2 1.1M171.3 107.3h.1M171.3 109.1h.1M171.3 110.8h.1M171.3 116.2h.1M171.3 117.9h.1M171.3 119.7h.1"/>
<path d="M170.1 121.5h.1M170.2 120.4l1.1 1.1M171.3 120.4l-1.2 1.1M171.3 121.5h.1"/>
</g>
<circle cx="256.1" cy="62.2" r=".25" fill="#00f"/>
<path d="M256.1 62.2h1.7" fill="none" stroke="#00f" stroke-width=".51"/>
<circle cx="257.8" cy="62.2" r=".25" fill="#00f"/>
<path d="M257.8 62.2v3.6" fill="none" stroke="#00f" stroke-width=".51"/>
<circle cx="257.8" cy="65.8" r=".25" fill="#00f"/>
<path d="M257.8 65.8h1.8" fill="none" stroke="#00f" stroke-width=".51"/>
<circle cx="259.6" cy="65.8" r=".25" fill="#00f"/>
<path d="M259.6 62.2v3.6" fill="none" stroke="#00f" stroke-width=".51"/>
<circle cx="259.6" cy="62.2" r=".25" fill="#00f"/>
<path d="M259.6 62.2h1.8" fill="none" stroke="#00f" stroke-width=".51"/>
<circle cx="261.4" cy="62.2" r=".25" fill="#00f"/>
<path d="M261.4 62.2v3.6" fill="none" stroke="#00f" stroke-width=".51"/>
<circle cx="261.4" cy="65.8" r=".25" fill="#00f"/>
<path d="M261.4 65.8h1.8" fill="none" stroke="#00f" stroke-width=".51"/>
<circle cx="263.2" cy="65.8" r=".25" fill="#00f"/>
<path d="M263.2 62.2v3.6" fill="none" stroke="#00f" stroke-width=".51"/>
<circle cx="263.2" cy="62.2" r=".25" fill="#00f"/>
<g fill="none" stroke="#00f" stroke-width=".17">
<path d="M48.2 78.8h.1M48.2 79.7h.1M48.2 78.8h3.2M48.2 79.7h3.2M49.8 79.7h.1M49.8 78.8h.1M49.8 78.2v.6M49.8 79.7v.3M254.3 62.2h10.7v3.6h-10.7zM213.6 80.6h.1M213.6 81.4h.1M213.6 80.6h3.2"/>
<path d="M213.6 81.4h3.2M215.2 81.4h.1M215.2 80.6h.1M215.2 80v.6M215.2 81.4v.4"/>
</g>
<path d="M49.8 76.5h.1M49.8 76.5v1.7M215.2 78.2h.1M215.2 78.2v1.8M252.5 64h.1M252.5 64h1.8M265 64h1.7M266.7 64h.1M49.8 81.8h.1M49.8 80v1.8M215.2 83.6h.1M215.2 81.8v1.8" fill="none" stroke="#f00" stroke-width=".17"/>
<path d="M266.1 64.6h.1M266.2 63.5l1.1 1.1M267.3 63.5l-1.2 1.1M267.3 64.6h.1" fill="none" stroke="#804000" stroke-width=".16"/>
<circle cx="40.9" cy="69.3" r=".32" fill="#f0f"/>
<circle cx="40.9" cy="69.3" r=".32" fill="none" stroke="#f0f" stroke-width=".17"/>
<circle cx="49.8" cy="71.1" r=".32" fill="#f0f"/>
<circle cx="49.8" cy="71.1" r=".32" fill="none" stroke="#f0f" stroke-width=".17"/>
<circle cx="231.2" cy="64" r=".32" fill="#f0f"/>
<circle cx="231.2" cy="64" r=".32" fill="none" stroke="#f0f" stroke-width=".17"/>
<circle cx="241.8" cy="55.1" r=".32" fill="#f0f"/>
<circle cx="241.8" cy="55.1" r=".32" fill="none" stroke="#f0f" stroke-width=".17"/>
<circle cx="103.1" cy="42.6" r=".32" fill="#f0f"/>
<circle cx="103.1" cy="42.6" r=".32" fill="none" stroke="#f0f" stroke-width=".17"/>
<circle cx="97.8" cy="42.6" r=".32" fill="#f0f"/>
<circle cx="97.8" cy="42.6" r=".32" fill="none" stroke="#f0f" stroke-width=".17"/>
<circle cx="176" cy="156.4" r=".32" fill="#f0f"/>
<circle cx="176" cy="156.4" r=".32" fill="none" stroke="#f0f" stroke-width=".17"/>
<circle cx="177.8" cy="96" r=".32" fill="#f0f"/>
<circle cx="177.8" cy="96" r=".32" fill="none" stroke="#f0f" stroke-width=".17"/>
<circle cx="177.8" cy="94.2" r=".32" fill="#f0f"/>
<circle cx="177.8" cy="94.2" r=".32" fill="none" stroke="#f0f" stroke-width=".17"/>
<circle cx="177.8" cy="101.3" r=".32" fill="#f0f"/>
<circle cx="177.8" cy="101.3" r=".32" fill="none" stroke="#f0f" stroke-width=".17"/>
<circle cx="177.8" cy="99.5" r=".32" fill="#f0f"/>
<circle cx="177.8" cy="99.5" r=".32" fill="none" stroke="#f0f" stroke-width=".17"/>
<circle cx="177.8" cy="97.8" r=".32" fill="#f0f"/>
<circle cx="177.8" cy="97.8" r=".32" fill="none" stroke="#f0f" stroke-width=".17"/>
<circle cx="87.1" cy="71.1" r=".32" fill="#f0f"/>
<circle cx="87.1" cy="71.1" r=".32" fill="none" stroke="#f0f" stroke-width=".17"/>
<circle cx="108.5" cy="78.2" r=".32" fill="#f0f"/>
<circle cx="108.5" cy="78.2" r=".32" fill="none" stroke="#f0f" stroke-width=".17"/>
<circle cx="103.1" cy="76.4" r=".32" fill="#f0f"/>
<circle cx="103.1" cy="76.4" r=".32" fill="none" stroke="#f0f" stroke-width=".17"/>
<circle cx="97.8" cy="74.6" r=".32" fill="#f0f"/>
<circle cx="97.8" cy="74.6" r=".32" fill="none" stroke="#f0f" stroke-width=".17"/>
<circle cx="92.5" cy="72.9" r=".32" fill="#f0f"/>
<circle cx="92.5" cy="72.9" r=".32" fill="none" stroke="#f0f" stroke-width=".17"/>
<circle cx="87.1" cy="42.6" r=".32" fill="#f0f"/>
<circle cx="87.1" cy="42.6" r=".32" fill="none" stroke="#f0f" stroke-width=".17"/>
<circle cx="92.5" cy="42.6" r=".32" fill="#f0f"/>
<circle cx="92.5" cy="42.6" r=".32" fill="none" stroke="#f0f" stroke-width=".17"/>
<circle cx="204.5" cy="142.2" r=".32" fill="#f0f"/>
<circle cx="204.5" cy="142.2" r=".32" fill="none" stroke="#f0f" stroke-width=".17"/>
<circle cx="176" cy="142.2" r=".32" fill="#f0f"/>
<circle cx="176" cy="142.2" r=".32" fill="none" stroke="#f0f" stroke-width=".17"/>
<circle cx="238.3" cy="74.6" r=".32" fill="#f0f"/>
<circle cx="238.3" cy="74.6" r=".32" fill="none" stroke="#f0f" stroke-width=".17"/>
<circle cx="48" cy="144" r=".32" fill="#f0f"/>
<circle cx="48" cy="144" r=".32" fill="none" stroke="#f0f" stroke-width=".17"/>
<circle cx="37.4" cy="122.7" r=".32" fill="#f0f"/>
<circle cx="37.4" cy="122.7" r=".32" fill="none" stroke="#f0f" stroke-width=".17"/>
<circle cx="78.2" cy="42.6" r=".32" fill="#f0f"/>
<circle cx="78.2" cy="42.6" r=".32" fill="none" stroke="#f0f" stroke-width=".17"/>
<circle cx="56.9" cy="144" r=".32" fill="#f0f"/>
<circle cx="56.9" cy="144" r=".32" fill="none" stroke="#f0f" stroke-width=".17"/>
<circle cx="48" cy="181.3" r=".32" fill="#f0f"/>
<circle cx="48" cy="181.3" r=".32" fill="none" stroke="#f0f" stroke-width=".17"/>
<circle cx="56.9" cy="163.5" r=".32" fill="#f0f"/>
<circle cx="56.9" cy="163.5" r=".32" fill="none" stroke="#f0f" stroke-width=".17"/>
<circle cx="56.9" cy="181.3" r=".32" fill="#f0f"/>
<circle cx="56.9" cy="181.3" r=".32" fill="none" stroke="#f0f" stroke-width=".17"/>
<circle cx="48" cy="161.8" r=".32" fill="#f0f"/>
<circle cx="48" cy="161.8" r=".32" fill="none" stroke="#f0f" stroke-width=".17"/>
<circle cx="67.6" cy="165.3" r=".32" fill="#f0f"/>
<circle cx="67.6" cy="165.3" r=".32" fill="none" stroke="#f0f" stroke-width=".17"/>
<circle cx="238.3" cy="110.2" r=".32" fill="#f0f"/>
<circle cx="238.3" cy="110.2" r=".32" fill="none" stroke="#f0f" stroke-width=".17"/>
<circle cx="245.4" cy="129.8" r=".32" fill="#f0f"/>
<circle cx="245.4" cy="129.8" r=".32" fill="none" stroke="#f0f" stroke-width=".17"/>
<circle cx="215.2" cy="72.9" r=".32" fill="#f0f"/>
<circle cx="215.2" cy="72.9" r=".32" fill="none" stroke="#f0f" stroke-width=".17"/>
<text font-size="5.7" fill="#400000" x="28.5" y="24.8">Wi-Fi</text>
<g font-size="3.1">
<text x="29.4" y="2.8">5</text>
<text x="88.2" y="2.8">4</text>
<text x="147" y="2.8">3</text>
<text x="205.7" y="2.8">2</text>
<text x="264.5" y="2.8">1</text>
<text x="0" y="28.7">D</text>
<text x="294" y="28.7">D</text>
<text x="0" y="80.7">C</text>
<text x="294" y="80.7">C</text>
<text x="0" y="132.7">B</text>
<text x="294" y="132.7">B</text>
<text x="0" y="184.6">A</text>
<text x="294" y="184.6">A</text>
<text x="29.4" y="210.7">5</text>
<text x="88.2" y="210.7">4</text>
<text x="147" y="210.7">3</text>
<text x="205.7" y="210.7">2</text>
<text x="264.5" y="210.7">1</text>
</g>
<g font-size="1.6">
<text x="76.7" y="38.4">VDD_WiFi-IO</text>
<text x="241.5" y="41.4" transform="rotate(-90 241.5 41.4)">G2</text>
<text x="236.2" y="45.8">1</text>
<text x="241.5" y="53.2" transform="rotate(-90 241.5 53.2)">G1</text>
<text x="76.5" y="56.6">GND</text>
<text x="132.2" y="65.4">13</text>
<text x="166.6" y="63.6">2</text>
<text x="240.1" y="60.1">GND</text>
<text x="252.2" y="63.6">1</text>
<text x="266.2" y="63.6">2</text>
<text x="132.2" y="70.7">16</text>
<text x="132.2" y="69">17</text>
<text x="227.8" y="66.9">VDD_SYS_3.3V</text>
<text x="236.7" y="70.4">VDD_WiFi-IO</text>
<text x="55.2" y="74.1">close to AP</text>
<text x="132.2" y="76.1">14</text>
<text x="132.2" y="77.9">15</text>
<text x="132.2" y="72.5">18</text>
<text x="132.2" y="74.3">19</text>
<text x="166.6" y="72.5">9</text>
<text x="166.6" y="74.3">22</text>
<text x="166.6" y="76.1">29</text>
<text x="132.2" y="83.2">34</text>
<text x="133.1" y="81.4">6</text>
<text x="166.6" y="83.2">21</text>
<text x="39.2" y="86.8">GND</text>
<text x="48" y="86.8">GND</text>
<text x="132.2" y="88.5">41</text>
<text x="133.1" y="85">7</text>
<text x="166.6" y="86.7">23</text>
<text x="236.5" y="86.8">GND</text>
<text x="132.2" y="90.3">42</text>
<text x="132.2" y="92.1">43</text>
<text x="132.2" y="93.9">44</text>
<text x="166.6" y="92.1">1</text>
<text x="166.6" y="93.9">3</text>
<text x="166.6" y="95.6">20</text>
<text x="213.4" y="90.3">GND</text>
<text x="132.2" y="97.4">25</text>
<text x="132.2" y="99.2">26</text>
<text x="132.2" y="101">27</text>
<text x="166.6" y="97.4">31</text>
<text x="166.6" y="99.2">33</text>
<text x="166.6" y="101">36</text>
<text x="258" y="100.7">VDD_WiFi-IO</text>
<text x="35.8" y="102.4">VDD_WiFi-IO</text>
<text x="132.2" y="102.7">28</text>
<text x="132.2" y="106.3">30</text>
<text x="166.6" y="106.3">4</text>
<text x="132.2" y="108.1">24</text>
<text x="132.2" y="113.4">38</text>
<text x="166.6" y="108.1">5</text>
<text x="166.6" y="109.9">8</text>
<text x="166.6" y="111.6">10</text>
<text x="166.6" y="113.4">11</text>
<text x="176.1" y="108.1">GND</text>
<text x="132.2" y="115.2">37</text>
<text x="166.6" y="115.2">32</text>
<text x="166.6" y="117">35</text>
<text x="166.6" y="118.7">39</text>
<text x="166.6" y="120.5">40</text>
<text x="236.5" y="122.3">GND</text>
<text x="183.2" y="134.5">GND</text>
<text x="229.4" y="132.8">close to Module</text>
<text x="39.3" y="138">VDD_WiFi-IO</text>
<text x="181.1" y="141.9">1</text>
<text x="184.6" y="139.2" transform="rotate(-90 184.6 139.2)">4</text>
<text x="188" y="141.9">2</text>
<text x="243.6" y="143.7">GND</text>
<text x="184.6" y="146.1" transform="rotate(-90 184.6 146.1)">3</text>
<text x="174.3" y="161.5">GND</text>
<text x="46.3" y="186.4">GND</text>
<text x="230" y="202.2">Size</text>
<text x="231.7" y="198.5">NanoPi-A64</text>
<text x="231.7" y="204">A3</text>
<text x="237.1" y="204">Wi-Fi</text>
<text x="237.1" y="202.2">Document Number</text>
<text x="286.8" y="202.2">Rev</text>
<text x="230" y="207.5">Date:</text>
<text x="239.2" y="207.5">Thursday, December 15, 2016</text>
<text x="265.5" y="207.5">Sheet</text>
<text x="274.4" y="207.5">9</text>
<text x="279.7" y="207.5">of</text>
<text x="285.1" y="207.5">15</text>
<text x="286.8" y="204.7">1610</text>
</g>
<g font-size="1.6" fill="#000080">
<text x="87.2" y="47.7">R139</text>
<text x="92.5" y="47.7">R146</text>
<text x="97.8" y="47.7">R154</text>
<text x="103.2" y="47.7">R153</text>
<text x="108.5" y="47.7">R159</text>
<text x="234.7" y="42.3">ANT1</text>
<text x="80" y="51.2">100nF</text>
<text x="81.1" y="49.4">C126</text>
<text x="236.5" y="51.2">ANT</text>
<text x="87.9" y="54.8">30K</text>
<text x="93.2" y="54.8">30K</text>
<text x="98.5" y="54.8">30K</text>
<text x="103.9" y="54.8">30K</text>
<text x="109.2" y="54.8">30K</text>
<text x="152.9" y="58.3">U9</text>
<text x="206.3" y="63.7">C118</text>
<text x="215.2" y="63.7">10pF</text>
<text x="254.3" y="61">ANT2</text>
<text x="53.4" y="69">R145</text>
<text x="53.4" y="70.8">R169</text>
<text x="62.3" y="69">22R</text>
<text x="62.3" y="70.8">22R</text>
<text x="254.3" y="68.3">AN6520</text>
<text x="43.8" y="79.7">C119</text>
<text x="43.8" y="81.8">/NC</text>
<text x="52.7" y="79.7">C130</text>
<text x="52.7" y="81.8">/NC</text>
<text x="217" y="83.2">10uF</text>
<text x="218" y="81.4">C122</text>
<text x="240.1" y="81.4">100nF</text>
<text x="241.1" y="79.7">C125</text>
<text x="39.2" y="109.9">R161</text>
<text x="241.8" y="109.9">R218</text>
<text x="250.7" y="109.9">0R/NC</text>
<text x="38.1" y="117">10K/NC</text>
<text x="240.1" y="117">100nF</text>
<text x="241.1" y="115.2">C124</text>
<text x="46.3" y="122.3">R164</text>
<text x="55.2" y="122.3">22R/NC</text>
<text x="131.6" y="124.1">RL-SM02B-8189ETV</text>
<text x="240.1" y="125.7">VLS252012ET-4R7M/NC</text>
<text x="178.9" y="127.7">R151</text>
<text x="178.9" y="129.8">22R/NC</text>
<text x="187.8" y="137.6">X1</text>
<text x="245.4" y="133">C121</text>
<text x="245.4" y="136.6">10uF/NC</text>
<text x="50.9" y="152.6">R170</text>
<text x="50.9" y="154.7">100K</text>
<text x="59.8" y="152.6">R176</text>
<text x="59.8" y="154.7">100K</text>
<text x="70.4" y="152.6">R178</text>
<text x="70.4" y="154.7">100K</text>
<text x="178.9" y="150.8">C127 GND</text>
<text x="178.9" y="152.9">12pF/NC</text>
<text x="197.4" y="150.8">C128</text>
<text x="197.4" y="152.6">12pF/NC</text>
<text x="49.8" y="173.9">100K/NC</text>
<text x="50.9" y="172.1">R214</text>
<text x="58.7" y="173.9">100K/NC</text>
<text x="59.8" y="172.1">R215</text>
<text x="70.4" y="172.1">R217</text>
<text x="70.4" y="174.2">100K/NC</text>
</g>
<g font-size="1.6" fill="#f00">
<text x="24" y="64.4">[6]</text>
<text x="27.8" y="64.4">GPIOL2</text>
<text x="121.3" y="63.7">WL_REG_ON 12</text>
<text x="16.9" y="71.5">[6]</text>
<text x="17.5" y="69.7">[6]</text>
<text x="20.7" y="71.5">SDC1-CMD</text>
<text x="21.2" y="69.7">SDC1-CLK</text>
<text x="23.3" y="66.2">[6]</text>
<text x="27" y="66.2">GPIOL3</text>
<text x="73.7" y="73.3">[6]</text>
<text x="73.7" y="75.1">[6]</text>
<text x="73.7" y="76.8">[6]</text>
<text x="77.4" y="73.3">SDC1-D0</text>
<text x="77.4" y="75.1">SDC1-D1</text>
<text x="77.4" y="76.8">SDC1-D2</text>
<text x="73.7" y="78.6">[6]</text>
<text x="77.4" y="78.6">SDC1-D3</text>
<text x="77.9" y="82.2">[6]</text>
<text x="79" y="83.9">[6]</text>
<text x="81.7" y="82.2">GPIOL6</text>
<text x="82.7" y="83.9">GPIOL4</text>
<text x="121.3" y="81.4">BT_WAKE</text>
<text x="121.3" y="83.2">WL_RST_N</text>
<text x="74.4" y="89.3">[6]</text>
<text x="77.9" y="85.7">[6]</text>
<text x="78.1" y="89.3">UART1-CTS</text>
<text x="81.7" y="85.7">GPIOL5</text>
<text x="74.4" y="94.6">[6]</text>
<text x="75.4" y="91.1">[6]</text>
<text x="75.8" y="92.8">[6]</text>
<text x="78.1" y="94.6">UART1-RTS</text>
<text x="79.2" y="91.1">UART1-RX</text>
<text x="79.5" y="92.8">UART1-TX</text>
<text x="73.8" y="101.7">[6]</text>
<text x="74.2" y="99.9">[6]</text>
<text x="75.4" y="98.2">[6]</text>
<text x="77.6" y="101.7">PCM1-DOUT</text>
<text x="77.9" y="99.9">PCM1-BCLK</text>
<text x="79.2" y="98.2">PCM1-DIN</text>
<text x="73.7" y="103.5">[6]</text>
<text x="77.4" y="103.5">PCM1-SYNC</text>
<text x="12.8" y="123.1">[6]</text>
<text x="16.6" y="123.1">X32KFOUT</text>
<text x="94.6" y="161.5">WL_REG_ON</text>
<text x="96.4" y="163.2">BT_WAKE</text>
<text x="96.4" y="165">WL_RST_N</text>
</g>
<g font-size="1.6" fill="#004080">
<text x="136.1" y="64.7">WL_REG_ON</text>
<text x="155" y="64.7">WL_BT_ANT</text>
<text x="136.1" y="66.5">WL_HOST_WAKE</text>
<text x="136.1" y="71.8">SDIO_DATA_CMD</text>
<text x="136.1" y="70.1">SDIO_DATA_CLK</text>
<text x="136.1" y="77.2">SDIO_DATA_2</text>
<text x="136.1" y="73.6">SDIO_DATA_0</text>
<text x="136.1" y="75.4">SDIO_DATA_1</text>
<text x="152.4" y="77.2">WL_VDD_TCXO</text>
<text x="159.4" y="75.4">VDDIO</text>
<text x="160.4" y="73.6">VBAT</text>
<text x="136.1" y="82.5">BT_WAKE</text>
<text x="136.1" y="79">SDIO_DATA_3</text>
<text x="136.1" y="86.1">BT_HOST_WAKE</text>
<text x="136.1" y="84.3">BT_RST_N</text>
<text x="136.1" y="89.6">UART_RTS_N</text>
<text x="153.4" y="84.3">VIN_LDO_OUT</text>
<text x="157.6" y="87.8">VIN_LDO</text>
<text x="136.1" y="91.4">UART_TXD</text>
<text x="136.1" y="93.2">UART_RXD</text>
<text x="136.1" y="95">UART_CTS_N</text>
<text x="160.9" y="93.2">GND</text>
<text x="160.9" y="95">GND</text>
<text x="136.1" y="98.5">PCM_OUT</text>
<text x="136.1" y="100.3">PCM_CLK</text>
<text x="160.9" y="96.7">GND</text>
<text x="160.9" y="98.5">GND</text>
<text x="160.9" y="100.3">GND</text>
<text x="136.1" y="102.1">PCM_IN</text>
<text x="136.1" y="103.8">PCM_SYNC</text>
<text x="136.1" y="107.4">TCXO_IN</text>
<text x="160.9" y="102.1">GND</text>
<text x="161.3" y="107.4">NC1</text>
<text x="136.1" y="109.2">LPO</text>
<text x="158" y="112.7">XTAL_IN</text>
<text x="161.3" y="109.2">NC2</text>
<text x="161.3" y="111">NC3</text>
<text x="136.1" y="116.3">BT_XTAL_IN</text>
<text x="136.1" y="114.5">BT_XTAL_OUT</text>
<text x="156.2" y="114.5">XTAL_OUT</text>
<text x="161.3" y="116.3">NC6</text>
<text x="161.3" y="118.1">NC7</text>
<text x="161.3" y="119.8">NC8</text>
<text x="160.4" y="121.6">NC10</text>
</g>
<text font-size="1.6" fill="#8000ff" x="186.7" y="140.1">26MHz/10ppm/12pF/NC</text>
<text font-size="1.4" fill="#000080" x="230.1" y="125.6">L9</text>
</svg>
